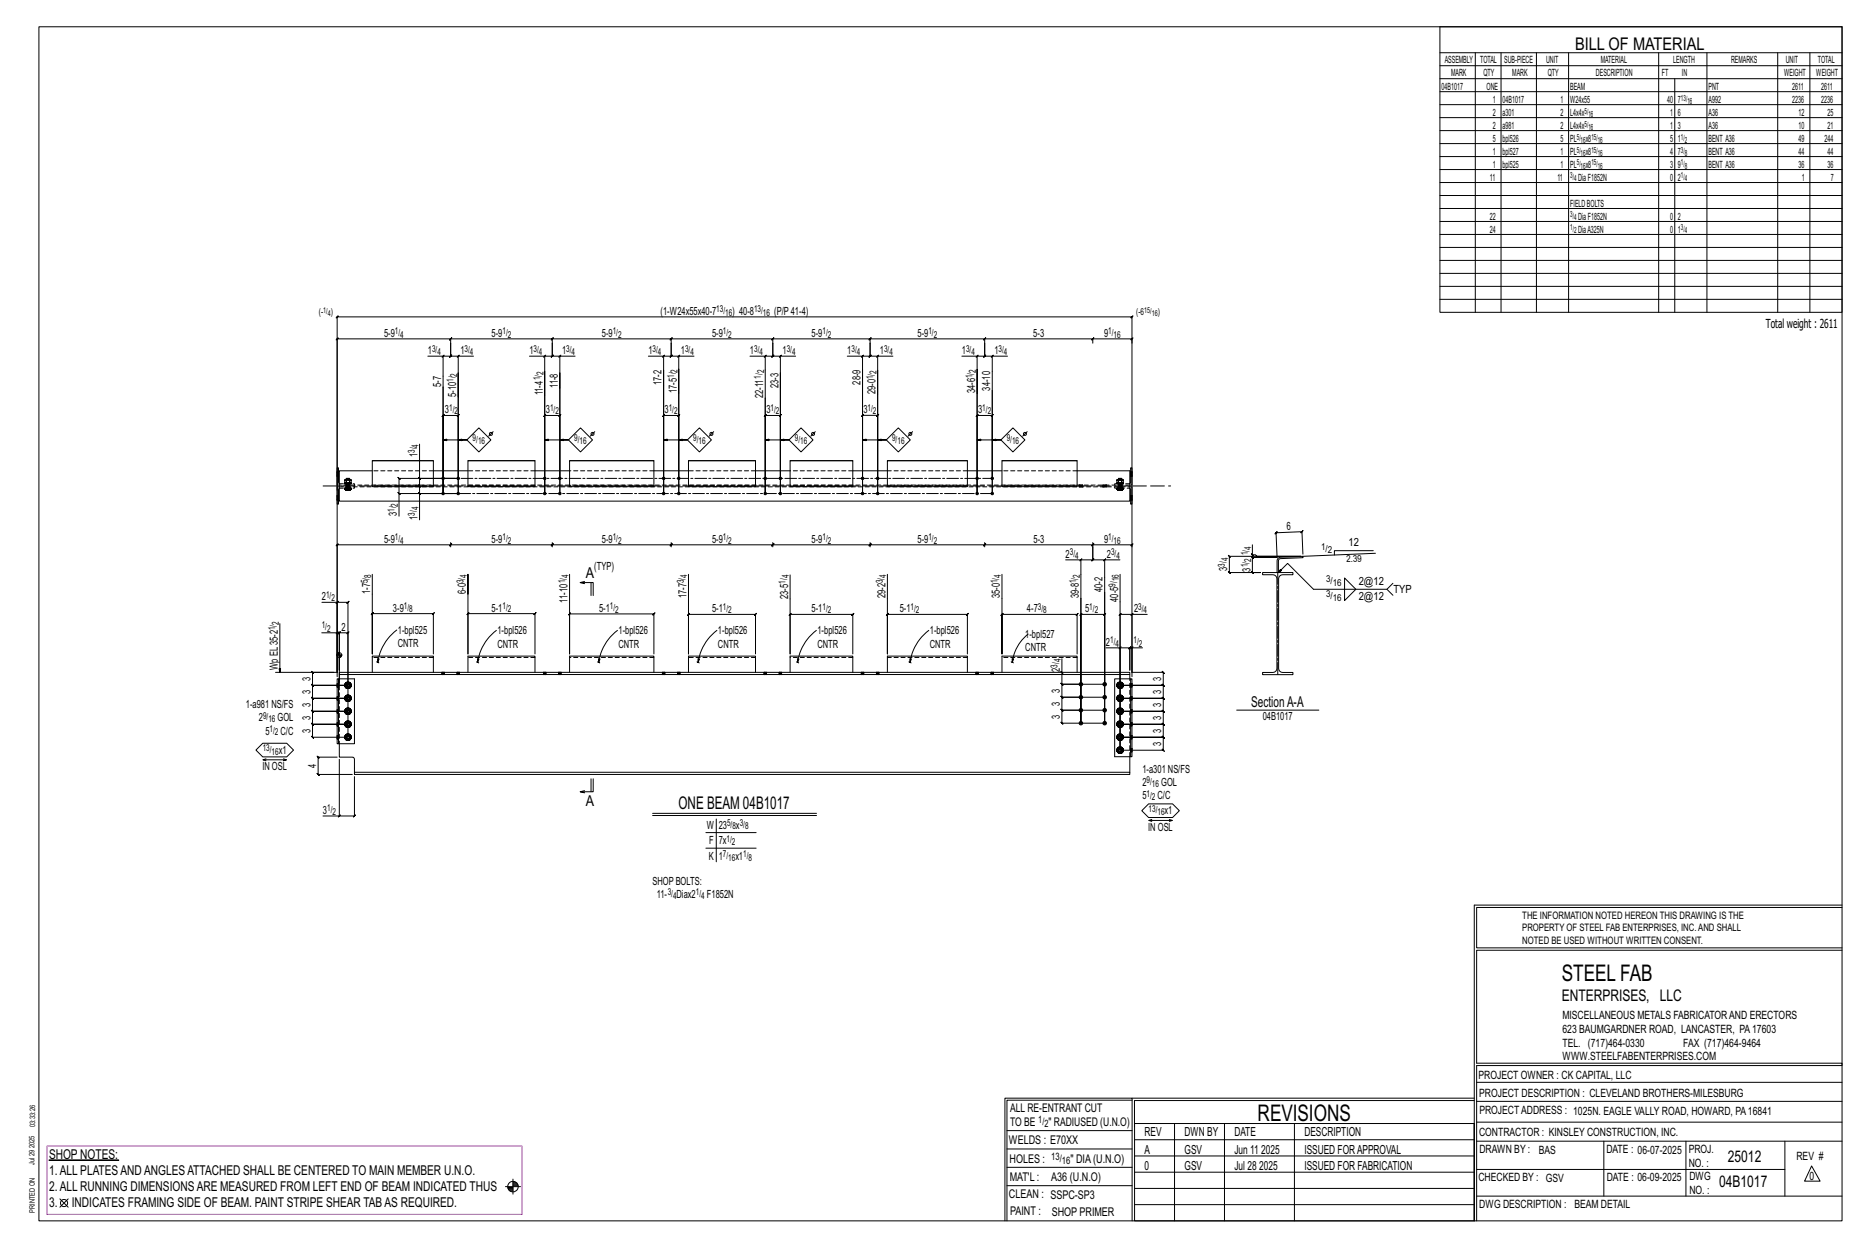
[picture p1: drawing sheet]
<svg xmlns="http://www.w3.org/2000/svg" width="914mm" height="610mm" viewBox="0 0 914 610" stroke-linecap="round" stroke-linejoin="round" font-family="sans-serif">
<g fill="#000" stroke="#000" stroke-width=".49">
<path d="M24 568h34z"/>
<circle cx="217" cy="234" r=".6"/>
<circle cx="224" cy="234" r=".6"/>
<circle cx="267" cy="234" r=".6"/>
<circle cx="274" cy="234" r=".6"/>
<circle cx="325" cy="234" r=".6"/>
<circle cx="332" cy="234" r=".6"/>
<circle cx="375" cy="234" r=".6"/>
<circle cx="382" cy="234" r=".6"/>
<circle cx="422" cy="234" r=".6"/>
<circle cx="430" cy="234" r=".6"/>
<circle cx="478" cy="234" r=".6"/>
<circle cx="486" cy="234" r=".6"/>
<circle cx="217" cy="241" r=".6"/>
<circle cx="224" cy="241" r=".6"/>
<circle cx="267" cy="241" r=".6"/>
<circle cx="274" cy="241" r=".6"/>
<circle cx="325" cy="241" r=".6"/>
<circle cx="332" cy="241" r=".6"/>
<circle cx="375" cy="241" r=".6"/>
<circle cx="382" cy="241" r=".6"/>
<circle cx="422" cy="241" r=".6"/>
<circle cx="430" cy="241" r=".6"/>
<circle cx="478" cy="241" r=".6"/>
<circle cx="486" cy="241" r=".6"/>
<circle cx="529" cy="335" r=".9"/>
<circle cx="541" cy="335" r=".9"/>
<circle cx="529" cy="341" r=".9"/>
<circle cx="529" cy="347" r=".9"/>
<circle cx="529" cy="354" r=".9"/>
<circle cx="541" cy="341" r=".9"/>
<circle cx="541" cy="347" r=".9"/>
<circle cx="541" cy="354" r=".9"/>
</g>
<g fill="none" stroke="#000" stroke-width=".49">
<path d="M19 13h883v584h-883zM705 13h197v140h-197zM705 26h197M705 32h197M705 39h197M722 26v127M735 26v127M752 26v127M768 26v127M812 26v127M820 39v114M836 26v127"/>
<path d="M870 26v127M886 26v127M705 45h197M705 51h197M705 58h197M705 64h197M705 70h197M705 77h197M705 83h197M705 89h197M705 96h197M705 102h197"/>
<path d="M705 108h197M705 115h197M705 121h197M705 127h197M705 134h197M705 140h197M705 146h197M209 174h8v67M217 174l-1 1 1-1zM221 168v6l-1 1 1-1h-4M221 168v6l-1 1 1-1h3M221 168v-3l-1 1h1h-56l1-1-1 1v74"/>
<path d="M221 166h49l1-1-1 3M221 165l-1 1zM224 174h1l-1 1zM232 174h-8v60M259 174h8v8M266 175l1-1zM270 168v6h1l-1 1v-1h-3M270 168v6v1l1-1h-1h4M270 166h59h-1l1-1v3M271 165l-1 1zM274 174h1l-1 1zM282 174h-8v8"/>
<path d="M317 174h8v7M325 174l-1 1 1-1zM329 168v6l-1 1 1-1h-4M329 168v6l-1 1 1-1h3M329 166h49l1-1-1 3M329 165l-1 1zM333 174l-1 1zM340 174h-8v7M367 174h8v67v-38l-1 1 1-1h7l-1 1 1-1v38v-59v52M375 174l-1 1 1-1zM378 166l1-1zM378 168v6h1l-1 1v-1h-3"/>
<path d="M378 168v6v1l1-1h-1h4M378 166h48h-1l1-1v3M382 174l-1 1zM389 174h-7v8M415 174h7v7M423 174l-1 1zM426 168v6l-1 1 1-1h-4M426 168v6l-1 1 1-1h4M426 166h56l1-1-1 3M426 165l-1 1zM430 174l-1 1zM437 174h-7v7"/>
<path d="M471 174h7v7M479 174l-1 1zM482 166l1-1-1 1zM482 168v6h1l-1 1v-1h-4M482 168v6v1l1-1h-1h4M482 166h53h-1l1-1v3M486 174l-1 1zM493 174h-7v67v-38l-1 1 1-1h-8h1l-1 1v-1v38M535 166h19l1-1-1 3M535 165l-1 1zM217 189v52v-38l-1 1 1-1h7v1l1-1h-1v38v-59v12M267 182v59z"/>
<path d="M325 181v60zM422 181v60zM478 181v60zM205 217v17h19M217 215h12h-5M229 215l5-6 6 6-6 6zM241 211l-2 2M267 215h11h-4M278 215l6-6 6 6-6 6zM291 211l-2 2M325 215h11h-4M336 215l6-6 6 6-6 6z"/>
<path d="M349 211l-2 2M375 215h11h-4M386 215l6-6 6 6-6 6zM399 211l-2 2M422 215h12h-4M434 215l6-6 6 6-6 6zM447 211l-2 2M478 215h12h-4M490 215l6-6 6 6-6 6zM503 211l-2 2M165 231h.1M165 233h.1"/>
<path d="M166 231h.1M166 233h.1M166 238h-1v9h1v-8M166 237v-8h-1v8h1M169 237h.1M169 238h.1M169 239h.1M171 237h.1M171 238h.1M171 239h.1M182 225h30v13h-30zM182 225h30"/>
<path d="M182 230h-16v15h387v-15h-26M205 234l1 1zM205 237l1 1zM205 234v4v-1l1 1h-1v3M212 230h17M224 234h-29l1 1-1-1v7M229 225h33v13h-33zM229 225h33M262 230h17M274 234v-52v59v-38h1l-1 1v-1h-7l-1 1 1-1v38M279 225h41v13h-41zM279 225h41"/>
<path d="M320 230h17M332 234v-53v60v-38h1l-1 1v-1h-7l-1 1 1-1v38M337 225h33v13h-33zM337 225h33M370 230h17M387 225h30v13h-30zM387 225h30M417 230h17M430 234v-53v60v-38l-1 1 1-1h-8h1l-1 1v-1v38M434 225h40v13h-40zM434 225h40M474 230h16"/>
<path d="M490 225h37v13h-37zM490 225h37M528 237h.1M528 238h.1M530 237h.1M530 238h.1M540 237h.1M540 238h.1M542 237h.1M542 238h.1M547 237h.1M547 238h.1"/>
<path d="M547 239h.1M549 237h.1M549 238h.1M549 239h.1M553 238h1v9h-1v-8M553 237v-8h1v8h-1M553 231h.1M553 233h.1M554 231h.1M554 233h.1M165 243h.1M165 245h.1"/>
<path d="M166 243h.1M166 245h.1M195 241l1 1zM195 253v-12h29h-19v13M205 241l1 1zM553 243h.1M553 245h.1M554 243h.1M554 245h.1M221 268v-2l-1 1h1h-56l1-1-1 1v64M221 265l-1 2 1-1v1h49l1-1-1 2M270 265v2l1-1-1 1h59h-1l1-1v2"/>
<path d="M329 265l-1 2 1-1v1h49l1-1-1 2M378 265v2l1-1-1 1h48h-1l1-1v2M426 265l-1 2 1-1v1h56l1-1-1 2M482 265v2l1-1-1 1h53h-1l1-1v2M522 274h7v80M529 274l1-1-1 1zM535 268v6v-1l-1 1h1h-6M535 268v6h-1l1-1v1h6M535 265l-1 2 1-1v1h19l1-1-1 2M541 274v-1l-1 1zM548 274h-7v80M613 271l1 1z"/>
<path d="M613 267v4h2v1h22h-35h-1l1 1v-1v8h-1l1 1v-1h15h-4l1 1-1-1v-7h1l-1-1v1h12M613 271v2v-1l1 1h-1h12M626 273h1l11-1v1h-12v1v6h-1zM638 271l-1-11h1l-1 1v-1l-12 1v-1l-1 1h1v12M672 269h-19v3M673 271l-35 1M158 295h7v34M165 295l1-1zM165 295h5l1-1-1 1v66h-17l-1-1 1 1v-7v1l-1-1h1h17h-17v1l-1-1h1v-6l-1-1 1 1h17h-17l-1-1 1 1v-6l-1-1 1 1h17h-17l-1-1 1 1v-7v1l-1-1h1h17h-17v1l-1-1h1v-6l-1-1 1 1h10M182 281v39v-20v1l1-1h-1h30v1l1-1h-1v20M229 291v-10v39v-20v1l1-1h-1h33l-1 1 1-1v20M279 281v39v-20l-1 1 1-1h41v1l1-1h-1v20"/>
<path d="M286 286l-2-1h6v6M286 284l-2 1M289 285v6M337 281v39v-19l1-1-1 1h33h-1l1-1v1v19M387 281v39v-19h-1l1-1v1h30l1-1-1 1v19M434 281v39v-19l1-1-1 1h40h-1l1-1v1v19M490 281v39v-19l1-1-1 1h37l1-1-1 1v19M529 293v61v-53l1-1-1 1h12h-1l1-1v1v53M548 281v86M618 280h15v1h-6l-1 2v44l1 2h6v1h-15v-1h6l1-2v-44l-1-2h-6zM626 280l4-4 13 12h36l3-3M658 283l6 5-6 6z"/>
<path d="M679 288l3 3M137 305v24M158 310h7v19M165 310l1-1zM165 310h1l1-1-1 1v25M165 320h.1M166 319v1M166 319v9v-18l1-1-1 1h4l1-1-1 1v25M194 308a24 24 0 0 0-9 16M243 308a24 24 0 0 0-9 16M302 308a24 24 0 0 0-9 16M351 308a24 24 0 0 0-9 16"/>
<path d="M400 308a24 24 0 0 0-10 16M455 308a24 24 0 0 0-10 16M503 310a21 21 0 0 0-7 14M541 317h7v50M548 317l1-1zM548 317h5l1-1-1 1v11v-11l1-1-1 1h1M554 301l1-1zM554 317l1-1zM554 301h-6l1-1-1 1v66M559 317h-5v14M562 301h-8v28M135 329h30"/>
<path d="M165 320h2M165 332h1v32h-1zM165 329v-174v1l1-1h-1h389v1l1-1h-1v174M166 332h8v32h-8M166 329h387v1h-387zM166 330v2M166 320v2M167 320v2M167 320v1M169 335h.1M169 336l1 1M169 335v1"/>
<path d="M169 335v-1v1v1M170 336v1M170 334h-1M170 336l1 1M170 334v1M170 334h1v1M171 334l1 1v1M171 334h-1M171 336v1l-1-1M171 336h1h-1M171 335v1M171 334l1 1h-1"/>
<path d="M172 335h.1M182 329v-8h30v8M184 324h1M185 322h1l-1 2zM185 324h.1M216 329h.1M216 330h.1M217 329h.1M217 330h.1M224 329h.1M224 330h.1M225 329h.1"/>
<path d="M225 330h.1M229 329v-8h33v8M233 324h1M234 322v2zM234 324h.1M266 329h.1M266 330h.1M267 329h.1M267 330h.1M273 329h.1M273 330h.1M275 329h.1"/>
<path d="M275 330h.1M279 329v-8h41v8M293 324h.1M293 322h1l-1 2zM293 324h1M324 329h.1M324 330h.1M325 329h.1M325 330h.1M332 329h.1M332 330h.1M333 329h.1"/>
<path d="M333 330h.1M337 329v-8h33v8M341 324h1M342 322v2zM342 324h.1M374 329h.1M374 330h.1M375 329h.1M375 330h.1M381 329h.1M381 330h.1M383 329h.1"/>
<path d="M383 330h.1M387 329v-8h30v8M390 324h.1M390 322h1l-1 2zM390 324h1M422 329h.1M422 330h.1M423 329h.1M423 330h.1M429 329h.1M429 330h.1M430 329h.1"/>
<path d="M430 330h.1M434 329v-8h40v8M445 324h.1M445 322h1l-1 2zM445 324h1M478 329h.1M478 330h.1M479 329h.1M479 330h.1M485 329h.1M485 330h.1M486 329h.1"/>
<path d="M486 330h.1M490 329v-8h37v8M495 324h1M495 322h1v2zM496 324h.1M519 328l1 1zM520 322v13l-1-1 1 1h9M541 335h-21l-1-1 1 1v6h-1l1 1v-1h9M547 335h.1M547 336l1 1M547 335v1M547 335v-1v1v1"/>
<path d="M548 336v1M548 334h-1M548 336l1 1M548 334v1M548 334h1v1M549 334l1 1v1M549 334h-1M549 336v1l-1-1M549 336h1h-1M549 335v1M549 334l1 1h-1M550 335h.1"/>
<path d="M553 330v2M553 332h1v38h-1zM553 332h-7v38h7M554 329h15v-1l1 1h-1v6l1 1-1-1h-21h21l1 1-1-1v7v-1l1 1h-1h-21h21v-1l1 1h-1v6v-1l1 1h-1h-21h21v-1l1 1h-1v6l1 1-1-1h-21h21l1 1-1-1v7v-1l1 1h-1h-21h21v-1l1 1h-1v6l1 1-1-1h-21M169 354h.1M169 348h.1M169 342h.1M169 347v1M169 341v1M169 355l1 1M169 349h1M169 343h1"/>
<path d="M169 354v1M169 348v1M169 354v-1v1v1M169 348v-1v1v1v-1M169 341v1v1v-1M170 355v1M170 349v1M170 342v1M170 359l-1 1M170 353h-1M170 347h-1M170 340l-1 1"/>
<path d="M170 355l1 1M170 349h1M170 343h1M170 359v1M170 360l1-1v1M170 353v1M170 353h1v1M170 346v1M170 347h1M170 340v1M170 341l1-1v1M171 360l1 1"/>
<path d="M171 353l1 1v1M171 347l1 1v1M171 341l1 1M171 359l-1 1M171 353h-1M171 347h-1M171 340l-1 1M171 355v1l-1-1M171 349h-1M171 342v1h-1M171 355h1h-1M171 348l1 1h-1"/>
<path d="M171 342h1l-1 1M171 354v1M171 348v1M171 342v1M171 360h1h-1M171 353l1 1h-1M171 347h1l-1 1M171 341h1h-1M172 354h.1M172 347v1M172 341v1M541 347h-21h-1l1 1v-1v7l-1-1 1 1h21"/>
<path d="M541 341h-21h-1l1 1v-1v6h-1l1 1v-1h9M547 354h.1M547 348h.1M547 342h.1M547 341v1M547 347v1M547 343h1M547 349h1M547 355l1 1M547 348v1M547 354v1M547 341v1v1v-1"/>
<path d="M547 348v-1v1v1v-1M547 354v-1v1v1M548 342v1M548 349v1M548 355v1M548 340l-1 1M548 347h-1M548 353h-1M548 359l-1 1M548 343h1M548 349h1M548 355l1 1"/>
<path d="M548 340v1M548 341l1-1v1M548 346v1M548 347h1M548 353v1M548 353h1v1M548 359v1M548 360l1-1v1M549 341l1 1M549 347l1 1v1M549 353l1 1v1M549 360l1 1"/>
<path d="M549 340l-1 1M549 347h-1M549 353h-1M549 359l-1 1M549 342v1h-1M549 349h-1M549 355v1l-1-1M549 342h1l-1 1M549 348l1 1h-1M549 355h1h-1M549 342v1M549 348v1"/>
<path d="M549 354v1M549 341h1h-1M549 347h1l-1 1M549 353l1 1h-1M549 360h1h-1M550 341v1M550 347v1M550 354h.1M605 347h41M125 367l4-3h11l4 3-4 3h-11zM129 372h11h-1M130 371l-1 1h1"/>
<path d="M139 371l1 1M165 370h-9h-1l1 1v-1v9l-1-1 1 1h16M166 371v28h-8M166 364v6h6l1 1 1 7M169 361h.1M169 360v1M169 362h1M169 360v1v1v-1M170 361v1M170 362h1M171 361v1h-1M171 361h1l-1 1"/>
<path d="M171 361v1M172 360v1M174 378h379v1h-379zM174 380v19l-1 1 1-1h-8M547 361h.1M547 367h.1M547 360v1M547 366v1M547 362h1M547 368h1M547 367v1M547 360v1v1v-1"/>
<path d="M547 367v-1v1v1v-1M548 361v1M548 368v1M548 366h-1M548 362h1M548 368h1M548 366h.1M548 366h1M549 366l1 1v1M549 366h-1M549 361v1h-1M549 368h-1"/>
<path d="M549 361h1l-1 1M549 367l1 1h-1M549 361v1M549 367v1M549 366h1l-1 1M550 360v1M550 366v1M553 370v8M166 399v1l1-1zM286 387h-2M289 381v6M290 381v6h-6l2 1"/>
<path d="M319 398h81M319 399h81M559 397l3-4h12l3 4-3 3h-12zM346 407h24M346 415h24M351 401v21M562 401h12l-2 1M564 401h-2l2 1M572 401h2M722 443v154M722 443h180M902 444h-179v20h179"/>
<path d="M902 465h-179v55h179v1h-179v76M554 538h-61v59M554 537h168M722 538h-167v13M723 539h179M723 530h179M493 553h61M555 550h167v47h-167zM555 558h167M575 550v47M599 550v47M634 550v47"/>
<path d="M723 549h179M723 558h179M785 558v27M825 558v27M874 558v27M251 577v7M251 579h2M251 580h3M251 578h2M493 571h61M493 562h61M555 573h167"/>
<path d="M555 566h167M723 572h151M887 570l4 8h-8zM29 587l4 4M33 587l-4 4M247 581h8M249 581h2M249 582h2M250 583h1M492 597v-60h62v60M493 580h61M555 589h167"/>
<path d="M555 581h167M723 585h179"/>
<circle cx="240" cy="212" r=".7"/>
<circle cx="290" cy="212" r=".7"/>
<circle cx="348" cy="212" r=".7"/>
<circle cx="398" cy="212" r=".7"/>
<circle cx="446" cy="212" r=".7"/>
<circle cx="502" cy="212" r=".7"/>
<circle cx="166" cy="320" r="1.2"/>
<circle cx="31" cy="589" r="1.8"/>
<circle cx="251" cy="581" r="2.6"/>
</g>
<path d="M23 561h233v33h-233z" fill="none" stroke="#f0f" stroke-width=".5"/>
<g fill="none" stroke="#000" stroke-width=".49" stroke-dasharray="2 1.4">
<path d="M165 232h1M165 231h1M165 231h.1M165 233h.1M165 233h1M165 232l1 1M166 231h-1M166 231h.1M166 232h-1h1M166 238h387M166 237h8v1M166 239h8v-1"/>
<path d="M169 237h.1M169 236h.1M169 239h.1M169 239v1zM169 235v1zM169 236h1zM169 235h1zM169 237h1zM169 239l1 1zM169 239h1zM169 240h.1M169 237h1"/>
<path d="M169 237v1M169 238v1M169 238h1M170 238h-1M170 237h-1M170 237v2zM170 239h.1M170 237h.1M170 234v1zM170 235h.1M170 234h.1M170 235v1z"/>
<path d="M170 236h1zM170 235h1zM170 240h.1M170 236h.1M170 238v-1M170 238l-1 1M170 239v1zM170 237v1zM170 238v1M170 238l1-1M170 237h1M170 238l1 1z"/>
<path d="M170 239h1zM170 237h1zM171 238v-1M171 238v1M171 237h.1M171 240h.1M171 239h.1M171 235h.1M171 234h.1M171 239v1zM171 236h.1M171 235v1z"/>
<path d="M171 236h1zM171 235h1zM171 237v2zM171 234v1zM171 238h.1M171 239v-1M171 240l1-1zM172 239l-1 1zM172 239h.1M172 237h.1M172 236h.1M172 235v1z"/>
<path d="M212 237h-30M212 230h-30M262 237h-33M262 230h-33M320 237h-41M320 230h-41M370 237h-33M370 230h-33M417 237h-30M417 230h-30M474 237h-40M474 230h-40"/>
<path d="M527 237h-37M527 230h-37M528 237h.1M528 237v1M528 238h.1M528 238v-1M529 237v1zM529 238v-1M529 238l1-1M529 237h.1M530 238v-1M530 238h.1"/>
<path d="M540 237h.1M540 237v1M540 238h.1M540 238v-1M540 237l1 1zM541 238v-1M541 237h.1M541 238l1-1M542 238v-1M542 238h.1M546 238v1h7M547 237h.1"/>
<path d="M547 236h.1M547 239h.1M547 239v1zM547 235v1zM547 236h1zM547 235h1zM547 237h1zM547 239l1 1zM547 239h1zM547 240h.1M547 237v1M547 238v1"/>
<path d="M547 238h.1M547 237v2zM547 234v1zM547 235h.1M547 234h.1M548 235v1zM548 236h1zM548 235h1zM548 240h.1M548 239h.1M548 237h.1M548 235h.1"/>
<path d="M548 234h.1M548 236h.1M548 238v-1M548 238l-1 1M548 239v1zM548 237v1zM548 238l1-1M548 237h1M548 238l1 1zM548 238v1M548 239h1zM548 237h1z"/>
<path d="M549 238v-1M549 238v1M549 237h.1M549 240h.1M549 239h.1M549 235h.1M549 234h.1M549 239v1zM549 236h.1M549 235v1zM549 236h1zM549 235h1z"/>
<path d="M549 237v2zM549 234v1zM549 238h.1M549 239v-1M549 240l1-1zM550 239l-1 1zM550 239h.1M550 237h.1M550 236h.1M550 235v1zM553 237h-387M553 237h-7"/>
<path d="M553 233h.1M553 232h1l-1-1M553 233h1M554 231h-1M554 232h-1M554 233h-1M554 233h.1M554 231h.1M554 232l-1-1M165 243h1M165 243h.1M165 245h.1"/>
<path d="M165 244l1 1M165 244h1M165 245h1M166 243h-1M166 243h.1M166 244l-1-1 1 1M553 245h.1M553 243l1 1-1-1M553 245h1M554 243h-1M554 244h-1M554 245h.1"/>
<path d="M554 243h.1M165 336h1zM165 336h.1M165 336h1M165 335h1M165 334h1M166 336l-1-1 1 1M166 332v32M169 335v1zM169 335l1-1-1 1 1 2-1-2M169 335h.1M169 336h.1"/>
<path d="M169 336v-1M169 334v1zM169 336l1 1zM169 334h1zM169 336l1 1M169 334h1M169 336h1M169 335l1-1M170 335v1zM170 337h1zM170 334h1zM170 335l-1-1v1v1h1"/>
<path d="M170 335h.1M170 336h.1M170 337h.1M170 334h.1M170 336v1zM170 337h1M170 336l1 1M170 336h1zM170 335h1zM170 334h1h-1h1zM171 336h.1M171 335h.1"/>
<path d="M171 334v1M171 337v-1zM171 337v-1M171 334h.1M171 334l1 1zM171 335v1zM171 336h1h-1M171 335h1l-1-1M171 336v-1M171 334v1l1 1M172 335h.1M172 336h-1z"/>
<path d="M172 335l-1 2zM172 335v1zM212 322h-30M216 329v1M216 329h.1M217 329l-1 1M217 329v1zM217 330h.1M217 329v1M217 329h.1M217 330v-1M224 329v1"/>
<path d="M224 329h.1M224 329l1 1zM224 330h.1M225 329v1M225 329h.1M225 330h.1M225 330v-1M262 322h-33M266 329v1M266 329h.1M267 329v1zM267 329l-1 1"/>
<path d="M267 330h-1M267 329v1M267 329h.1M267 330h.1M267 330v-1M273 329v1M273 329h.1M274 329l-1 1M274 329v1zM274 329v1M274 330h.1M275 329h.1"/>
<path d="M275 330h.1M275 330v-1M320 322h-41M324 329v1M324 329h.1M325 329l-1 1M325 329v1zM325 330h.1M325 329v1M325 329h.1M325 330v-1M332 329v1"/>
<path d="M332 329h.1M332 329v1zM332 330h.1M333 329v1M333 329h.1M333 330h.1M333 330v-1M370 322h-33M374 329v1M374 329h.1M375 329v1zM375 329l-1 1"/>
<path d="M375 330h-1M375 329v1M375 329h.1M375 330h.1M375 330v-1M381 329v1M381 329h.1M382 329l-1 1M382 329v1zM382 329v1M382 330h.1M383 329h.1"/>
<path d="M383 330h.1M383 330v-1M417 322h-30M422 329v1M422 329h.1M422 329v1zM422 330h.1M423 329v1M423 329h.1M423 330h.1M423 330v-1M429 329v1"/>
<path d="M429 329h.1M430 329v1zM430 329l-1 1M430 330h-1M430 329v1M430 329h.1M430 330h.1M430 330v-1M474 322h-40M478 329v1M478 329h.1M478 329l1 1z"/>
<path d="M478 330h.1M479 329v1M479 329h.1M479 330h.1M479 330v-1M485 329v1M485 329h.1M486 329v1zM486 329l-1 1M486 330h-1M486 329v1M486 329h.1"/>
<path d="M486 330h.1M486 330v-1M527 322h-37M547 335v1zM547 335l1-1-1 1 1 2-1-2M547 335h.1M547 336h.1M547 336v-1M547 334v1zM547 336l1 1zM547 334h1zM547 336l1 1"/>
<path d="M547 334h1M547 336h1M547 335l1-1M547 335l1 1zM548 337h1zM548 334h1zM548 335l-1-1v1v1h1M548 335h-1zM548 336h.1M548 335h.1M548 337h.1M548 334h.1"/>
<path d="M548 336v1zM548 337h1M548 336l1 1M548 336h1zM548 335h1zM548 334h1h-1h1zM549 336h.1M549 335h.1M549 334v1M549 337v-1zM549 337v-1M549 334h.1"/>
<path d="M549 334l1 1zM549 335v1zM549 336h1h-1M549 335h1l-1-1M549 336v-1M549 334v1l1 1M550 335h.1M550 336h-1zM550 335l-1 2zM550 335v1zM553 334h1zM553 335h1h-1"/>
<path d="M554 334v1M554 335l-1-1M554 335h-1M554 336h-1M165 360h1M165 355h1zM165 355h.1M165 355h1M165 354h1M165 349h1zM165 349h.1M165 348l1 1"/>
<path d="M165 348h1M165 347h1M165 342l1 1zM165 342h.1M165 342h1M165 341h1M166 355l-1-1 1 1M166 348h-1l1 1M166 342h-1h1M169 354v1zM169 348v1zM169 342h.1"/>
<path d="M169 354l1-1-1 1 1 2-1-2M169 348l1-1-1 1 1 1-1-1M169 342l1-2-1 2 1 1-1-1M169 354h.1M169 355h.1M169 347v1zM169 349h.1M169 341v1zM169 342v1zM169 355v-1M169 349v-1M169 347v1"/>
<path d="M169 341v1M169 360h.1M169 360l1-1zM169 353v1zM169 355l1 1zM169 353h1zM169 347h.1M169 349h1zM169 347h1zM169 341h.1M169 343h1zM169 341l1-1z"/>
<path d="M169 360l1-1M169 355l1 1M169 353h1M169 349h1M169 347h1M169 343h1M169 341l1-1M169 355h1M169 354l1-1M169 348l1 1M169 348l1-1M169 342l1 1"/>
<path d="M169 341h1M170 354v1zM170 348h.1M170 342h.1M170 359h1zM170 356h1zM170 353h1zM170 349h1zM170 347h1zM170 343h1zM170 340h1zM170 360h-1v1v-1v1v1v-1v1l1-1"/>
<path d="M170 354l-1-1v1v1h1M170 347h-1v1v-1v2h1M170 341h-1v1v-1v1v1v-1v1l1-1M170 354h.1M170 355h.1M170 348v1zM170 348v-1zM170 341v1zM170 341h.1M170 359h.1M170 356h.1M170 353h.1"/>
<path d="M170 349v1zM170 347v-1zM170 343h.1M170 340h.1M170 360h.1M170 355v1zM170 349v1v-1v1v-1zM170 349h.1M170 347h.1M170 359v1M170 360h1zM170 359h1h-1h1v1z"/>
<path d="M170 356h1M170 355l1 1M170 355h1zM170 354h1zM170 353h1h-1h1zM170 346v1v-1v1M170 350l1-1zM170 350l1-1M170 349h1M170 346l1 1-1-1 1 1zM170 346l1 1zM170 340v1"/>
<path d="M170 343h1M170 342h1zM170 341h1zM170 340h1h-1h1v1zM171 360h.1M171 355h.1M171 354h.1M171 353v1M171 349h.1M171 347v1zM171 347h.1M171 343v-1"/>
<path d="M171 342h.1M171 341h.1M171 359v1zM171 359v1M171 356v-1zM171 356v-1M171 353h.1M171 343h.1M171 340v1zM171 340v1M171 348v1zM171 348h.1"/>
<path d="M171 341v1zM171 359l1 2zM171 353l1 1zM171 347l1 1zM171 340l1 2zM171 354v1zM171 355h1h-1M171 354h1l-1-1M171 348l1 1h-1M171 348l1-1h-1M171 342h1l-1 1M171 341h1h-1"/>
<path d="M171 360l1 1M171 355v-1M171 353v1l1 1M171 349v-1M171 347l1 2M171 341l1 1M171 360h1zM171 347h1zM171 341h1zM172 354h.1M172 347v1zM172 347v1"/>
<path d="M172 341v1zM172 341v1M172 355h-1zM172 349h-1zM172 342l-1 1zM172 354l-1 2zM172 348l-1 1zM172 354v1zM172 348v1zM172 342h.1M547 342h.1M547 348v1z"/>
<path d="M547 354v1zM547 342l1-2-1 2 1 1-1-1M547 348l1-1-1 1 1 1-1-1M547 354l1-1-1 1 1 2-1-2M547 341v1zM547 342v1zM547 347v1zM547 349h.1M547 354h.1M547 355h.1M547 341v1M547 349v-1"/>
<path d="M547 347v1M547 355v-1M547 341h.1M547 343h1zM547 341l1-1zM547 347h.1M547 349h1zM547 347h1zM547 353v1zM547 355l1 1zM547 353h1zM547 360h.1"/>
<path d="M547 360l1-1zM547 343h1M547 341l1-1M547 349h1M547 347h1M547 355l1 1M547 353h1M547 360l1-1M547 342l1 1M547 341h1M547 348l1 1M547 348l1-1"/>
<path d="M547 355h1M547 354l1-1M547 342h1zM547 348h1zM547 354l1 1zM548 343h1zM548 340h1zM548 349h1zM548 347h1zM548 356h1zM548 353h1zM548 359h1z"/>
<path d="M548 341h-1v1v-1v1v1v-1v1l1-1M548 347h-1v1v-1v2h1M548 354l-1-1v1v1h1M548 360h-1v1v-1v1v1v-1v1l1-1M548 341l-1 1zM548 342h.1M548 341h.1M548 348h-1zM548 348v1zM548 348v-1zM548 354h-1zM548 355h.1"/>
<path d="M548 354h.1M548 343h.1M548 340h.1M548 349v1zM548 347v-1zM548 356h.1M548 353h.1M548 359h.1M548 349v1v-1v1v-1zM548 349h.1M548 347h.1M548 355v1z"/>
<path d="M548 360h.1M548 340v1M548 343h1M548 342h1zM548 341h1zM548 340h1h-1h1v1zM548 346v1v-1v1M548 350l1-1zM548 350l1-1M548 349h1M548 346l1 1-1-1 1 1zM548 346l1 1z"/>
<path d="M548 356h1M548 355l1 1M548 355h1zM548 354h1zM548 353h1h-1h1zM548 359v1M548 360h1zM548 359h1h-1h1v1zM549 343v-1M549 342h.1M549 341h.1M549 349h.1"/>
<path d="M549 347v1zM549 347h.1M549 355h.1M549 354h.1M549 353v1M549 360h.1M549 343h.1M549 340v1zM549 340v1M549 356v-1zM549 356v-1M549 353h.1"/>
<path d="M549 359v1zM549 359v1M549 341v1zM549 348v1zM549 348h.1M549 340l1 2zM549 347l1 1zM549 353l1 1zM549 359l1 2zM549 354v1zM549 342h1l-1 1M549 341h1h-1"/>
<path d="M549 348l1 1h-1M549 348l1-1h-1M549 355h1h-1M549 354h1l-1-1M549 341l1 1M549 349v-1M549 347l1 2M549 355v-1M549 353v1l1 1M549 360l1 1M549 341h1zM549 347h1z"/>
<path d="M549 360h1zM550 341v1zM550 341v1M550 347v1zM550 347v1M550 354h.1M550 342l-1 1zM550 349h-1zM550 355h-1zM550 348l-1 1zM550 354l-1 2zM550 342h.1"/>
<path d="M550 348v1zM550 354v1zM553 341h1zM553 341l1 1-1-1M553 347h1zM553 348h1l-1-1M553 353l1 1zM553 354h1h-1M553 360h1zM554 341h.1M554 341h-1M554 342h-1"/>
<path d="M554 347h.1M554 348l-1-1M554 348h-1M554 349h-1M554 354h.1M554 354h-1M554 355h-1M554 360h.1M165 361l1 1zM165 361h.1M165 361h1M166 361h-1h1"/>
<path d="M169 361h.1M169 361l1-2-1 2 1 1-1-1M169 360v1zM169 361v1zM169 360v1M169 362h1zM169 362h1M169 361l1 1M169 360h1M170 361h.1M170 362h1zM170 360v1z"/>
<path d="M170 362h.1M170 362h1M170 361h1zM171 362v-1M171 361h.1M171 362h.1M171 360v1zM171 361h1l-1 1M171 360h1h-1M172 360v1zM172 360v1M172 361l-1 1z"/>
<path d="M172 361h.1M547 361h.1M547 367v1zM547 361l1-2-1 2 1 1-1-1M547 367l1-1-1 1 1 1-1-1M547 360v1zM547 361v1zM547 366v1zM547 368h.1M547 360v1M547 368v-1M547 366v1"/>
<path d="M547 362h1zM547 366h.1M547 368l1 1zM547 366h1zM547 362h1M547 368h1zM547 368h1M547 366h1M547 361l1 1M547 360h1M547 367l1 1M547 367l1-1"/>
<path d="M547 361h1zM547 367h1zM548 362h1zM548 368h1zM548 366h1zM548 366h-1v1v-1v2h1M548 360l-1 1zM548 361h.1M548 367h-1zM548 367v1zM548 367v-1zM548 362h.1"/>
<path d="M548 369h.1M548 366v-1zM548 368v1v-1v1v-1zM548 368h.1M548 366h.1M548 362h1M548 361h1zM548 369h1zM548 369l1-1zM548 369l1-1M548 368h1M548 366h1h-1h1z"/>
<path d="M548 365l1 1zM549 362v-1M549 361h.1M549 368h.1M549 368v-1zM549 366v1zM549 366h.1M549 362h.1M549 369v-1zM549 360v1zM549 367h.1M549 366l1 1z"/>
<path d="M549 361h1l-1 1M549 360h1h-1M549 367l1 1h-1M549 367l1-1h-1M549 368v-1M549 366l1 2M549 366h1zM550 360v1zM550 360v1M550 366v1zM550 366v1M550 361l-1 1z"/>
<path d="M550 368h-1zM550 367l-1 1zM550 361h.1M550 367v1zM553 370v-38M553 360l1 1-1-1M553 366h1zM553 367h1l-1-1M554 360h-1M554 361h-1M554 366h.1M554 367l-1-1"/>
<path d="M554 367h-1M554 368h-1"/>
</g>
<path d="M158 238h415" fill="none" stroke="#000" stroke-width=".49" stroke-dasharray="6.8 1 0 1"/>
<path d="M217 234h269M486 241h-269M625 280v50" fill="none" stroke="#000" stroke-width=".49" stroke-dasharray="5.8 1 1 1"/>
<g font-size="11.2">
<text x="764" y="480">STEEL FAB</text>
<text x="616" y="548">REVISIONS</text>
</g>
<g font-size="8.6">
<text x="771" y="24">BILL OF MATERIAL</text>
<text x="332" y="396">ONE BEAM 04B1017</text>
</g>
<g font-size="7.9">
<text x="765" y="490">ENTERPRISES, LLC</text>
<text x="846" y="569">25012</text>
<text x="842" y="581">04B1017</text>
</g>
<g font-size="7.3">
<text x="287" y="283">A</text>
<text x="612" y="346">SectionA-A</text>
<text x="287" y="395">A</text>
</g>
<g font-size="6.6">
<text x="24" y="567">SHOP NOTES:</text>
<text x="24" y="575">1.ALL PLATESANDANGLESATTACHED SHALL BE CENTERED TO MAIN MEMBER U.N.O.</text>
<text x="24" y="583">2.ALL RUNNING DIMENSIONSARE MEASURED FROM LEFT END OF BEAM INDICATED THUS</text>
<text x="24" y="591">3.</text>
<text x="35" y="591">INDICATES FRAMING SIDE OF BEAM. PAINT STRIPE SHEAR TABAS REQUIRED.</text>
</g>
<g font-size="6.1">
<text x="864" y="161">Total weight : 2611</text>
<text x="560" y="556">REV</text>
<text x="580" y="556">DWN BY</text>
<text x="604" y="556">DATE</text>
<text x="639" y="556">DESCRIPTION</text>
<text x="560" y="564">A</text>
<text x="580" y="564">GSV</text>
<text x="604" y="564">Jun 11</text>
<text x="617" y="564">2025</text>
<text x="639" y="564">ISSUED FORAPPROVAL</text>
<text x="560" y="572">0</text>
<text x="580" y="572">GSV</text>
<text x="604" y="572">Jul 28</text>
<text x="616" y="572">2025</text>
<text x="639" y="572">ISSUED FOR FABRICATION</text>
</g>
<g font-size="5.9">
<text x="494" y="560">WELDS : E70XX</text>
<text x="494" y="569">HOLES :</text>
<text x="524" y="569">&quot; DIA(U.N.O)</text>
<text x="494" y="578">MAT'L :</text>
<text x="515" y="578">A36 (U.N.O)</text>
<text x="494" y="586">CLEAN : SSPC-SP3</text>
<text x="495" y="595">PAINT :</text>
<text x="515" y="595">SHOP PRIMER</text>
</g>
<g font-size="5.8">
<text x="494" y="544">ALL RE-ENTRANT CUT</text>
<text x="494" y="551">TO BE</text>
<text x="513" y="551">&quot; RADIUSED (U.N.O)</text>
</g>
<g font-size="5.6">
<text x="765" y="499">MISCELLANEOUS METALS FABRICATORAND ERECTORS</text>
<text x="765" y="505">623 BAUMGARDNER ROAD, LANCASTER, PA17603</text>
<text x="765" y="512">TEL. (717)464-0330</text>
<text x="824" y="512">FAX (717)464-9464</text>
<text x="765" y="519">WWW.STEELFABENTERPRISES.COM</text>
<text x="724" y="528">PROJECT OWNER : CK CAPITAL, LLC</text>
<text x="724" y="537">PROJECT DESCRIPTION : CLEVELAND BROTHERS-MILESBURG</text>
<text x="724" y="545">PROJECTADDRESS : 1025N. EAGLE VALLY ROAD, HOWARD, PA16841</text>
<text x="724" y="556">CONTRACTOR : KINSLEY CONSTRUCTION, INC.</text>
<text x="724" y="564">DRAWN BY :</text>
<text x="753" y="564">BAS</text>
<text x="786" y="564">DATE : 06-07-2025</text>
<text x="827" y="564">PROJ.</text>
<text x="879" y="568">REV #</text>
<text x="827" y="571">NO. :</text>
<text x="724" y="578">CHECKED BY : GSV</text>
<text x="787" y="578">DATE : 06-09-2025</text>
<text x="827" y="578">DWG</text>
<text x="886" y="578">0</text>
<text x="827" y="584">NO. :</text>
<text x="724" y="591">DWG DESCRIPTION : BEAM DETAIL</text>
</g>
<g font-size="5.5">
<text x="323" y="154">(1-W24x55x40-7</text>
<text x="358" y="154">) 40-8</text>
<text x="379" y="154">(P/P41-4)</text>
<text x="188" y="165">5-9</text>
<text x="241" y="165">5-9</text>
<text x="295" y="165">5-9</text>
<text x="349" y="165">5-9</text>
<text x="397" y="165">5-9</text>
<text x="449" y="165">5-9</text>
<text x="506" y="165">5-3</text>
<text x="540" y="165">9</text>
<text x="209" y="173">1</text>
<text x="225" y="173">1</text>
<text x="259" y="173">1</text>
<text x="275" y="173">1</text>
<text x="317" y="173">1</text>
<text x="333" y="173">1</text>
<text x="367" y="173">1</text>
<text x="383" y="173">1</text>
<text x="415" y="173">1</text>
<text x="431" y="173">1</text>
<text x="471" y="173">1</text>
<text x="487" y="173">1</text>
<text x="216" y="189" transform="rotate(-90 216 189)">5-7</text>
<text x="273" y="190" transform="rotate(-90 273 190)">11-8</text>
<text x="324" y="188" transform="rotate(-90 324 188)">17-2</text>
<text x="381" y="190" transform="rotate(-90 381 190)">23-3</text>
<text x="421" y="188" transform="rotate(-90 421 188)">28-9</text>
<text x="485" y="191" transform="rotate(-90 485 191)">34-10</text>
<text x="223" y="194" transform="rotate(-90 223 194)">5-10</text>
<text x="266" y="193" transform="rotate(-90 266 193)">11-4</text>
<text x="331" y="192" transform="rotate(-90 331 192)">17-5</text>
<text x="374" y="195" transform="rotate(-90 374 195)">22-11</text>
<text x="429" y="193" transform="rotate(-90 429 193)">29-0</text>
<text x="477" y="192" transform="rotate(-90 477 192)">34-6</text>
<text x="218" y="202">3</text>
<text x="267" y="202">3</text>
<text x="325" y="202">3</text>
<text x="375" y="202">3</text>
<text x="423" y="202">3</text>
<text x="479" y="202">3</text>
<text x="204" y="224" transform="rotate(-90 204 224)">1</text>
<text x="194" y="253" transform="rotate(-90 194 253)">3</text>
<text x="204" y="254" transform="rotate(-90 204 254)">1</text>
<text x="630" y="259" transform="rotate(-2 630 259)">6</text>
<text x="188" y="266">5-9</text>
<text x="241" y="266">5-9</text>
<text x="295" y="266">5-9</text>
<text x="349" y="266">5-9</text>
<text x="397" y="266">5-9</text>
<text x="449" y="266">5-9</text>
<text x="506" y="266">5-3</text>
<text x="540" y="266">9</text>
<text x="660" y="267">12</text>
<text x="522" y="273">2</text>
<text x="542" y="273">2</text>
<text x="291" y="279">(TYP)</text>
<text x="601" y="279" transform="rotate(-90 601 279)">3</text>
<text x="612" y="280" transform="rotate(-90 612 280)">3</text>
<text x="665" y="286">2@12</text>
<text x="158" y="294">2</text>
<text x="181" y="291" transform="rotate(-90 181 291)">1-7</text>
<text x="228" y="291" transform="rotate(-90 228 291)">6-0</text>
<text x="336" y="293" transform="rotate(-90 336 293)">17-7</text>
<text x="386" y="293" transform="rotate(-90 386 293)">23-5</text>
<text x="433" y="293" transform="rotate(-90 433 293)">29-2</text>
<text x="489" y="293" transform="rotate(-90 489 293)">35-0</text>
<text x="528" y="293" transform="rotate(-90 528 293)">39-8</text>
<text x="540" y="290" transform="rotate(-90 540 290)">40-2</text>
<text x="665" y="293">2@12</text>
<text x="682" y="290">TYP</text>
<text x="192" y="299">3-9</text>
<text x="241" y="299">5-1</text>
<text x="278" y="295" transform="rotate(-90 278 295)">11-10</text>
<text x="293" y="299">5-1</text>
<text x="349" y="300">5-1</text>
<text x="397" y="300">5-1</text>
<text x="440" y="300">5-1</text>
<text x="503" y="300">4-7</text>
<text x="531" y="300">5</text>
<text x="547" y="294" transform="rotate(-90 547 294)">40-5</text>
<text x="555" y="300">2</text>
<text x="167" y="309">2</text>
<text x="195" y="310">1-bpl525</text>
<text x="244" y="310">1-bpl526</text>
<text x="303" y="310">1-bpl526</text>
<text x="351" y="310">1-bpl526</text>
<text x="400" y="310">1-bpl526</text>
<text x="455" y="310">1-bpl526</text>
<text x="195" y="317">CNTR</text>
<text x="244" y="317">CNTR</text>
<text x="303" y="317">CNTR</text>
<text x="351" y="317">CNTR</text>
<text x="400" y="317">CNTR</text>
<text x="455" y="317">CNTR</text>
<text x="502" y="312">1-bpl527</text>
<text x="541" y="316">2</text>
<text x="502" y="319">CNTR</text>
<text x="136" y="328" transform="rotate(-90 136 328)">Wp EL35-2</text>
<text x="519" y="329" transform="rotate(-90 519 329)">2</text>
<text x="152" y="333" transform="rotate(-90 152 333)">3</text>
<text x="568" y="333" transform="rotate(-90 568 333)">3</text>
<text x="152" y="339" transform="rotate(-90 152 339)">3</text>
<text x="519" y="339" transform="rotate(-90 519 339)">3</text>
<text x="568" y="339" transform="rotate(-90 568 339)">3</text>
<text x="120" y="346">1-a981 NS/FS</text>
<text x="152" y="346" transform="rotate(-90 152 346)">3</text>
<text x="519" y="345" transform="rotate(-90 519 345)">3</text>
<text x="568" y="346" transform="rotate(-90 568 346)">3</text>
<text x="127" y="353">2</text>
<text x="136" y="353">GOL</text>
<text x="152" y="352" transform="rotate(-90 152 352)">3</text>
<text x="519" y="352" transform="rotate(-90 519 352)">3</text>
<text x="568" y="352" transform="rotate(-90 568 352)">3</text>
<text x="618" y="352">04B1017</text>
<text x="130" y="359">5</text>
<text x="137" y="359">C/C</text>
<text x="152" y="359" transform="rotate(-90 152 359)">3</text>
<text x="568" y="359" transform="rotate(-90 568 359)">3</text>
<text x="568" y="365" transform="rotate(-90 568 365)">3</text>
<text x="136" y="369">x1</text>
<text x="128" y="377">IN OSL</text>
<text x="155" y="376" transform="rotate(-90 155 376)">4</text>
<text x="559" y="378">1-a301 NS/FS</text>
<text x="559" y="385">2</text>
<text x="568" y="385">GOL</text>
<text x="559" y="391">5</text>
<text x="567" y="391">C/C</text>
<text x="158" y="398">3</text>
<text x="570" y="398">x1</text>
<text x="346" y="405">W</text>
<text x="352" y="405">23</text>
<text x="360" y="405">x</text>
<text x="562" y="406">IN OSL</text>
<text x="347" y="413">F</text>
<text x="352" y="413">7x</text>
<text x="347" y="421">K</text>
<text x="352" y="421">1</text>
<text x="360" y="421">x1</text>
<text x="319" y="433">SHOPBOLTS:</text>
<text x="322" y="439">11-</text>
<text x="331" y="439">Diax2</text>
<text x="346" y="439">F1852N</text>
</g>
<g font-size="5">
<text x="745" y="450">THE INFORMATION NOTED HEREON THIS DRAWING IS THE</text>
<text x="745" y="456">PROPERTY OF STEEL FAB ENTERPRISES, INC.AND SHALL</text>
<text x="745" y="462">NOTED BE USED WITHOUT WRITTEN CONSENT.</text>
<text x="508" y="550">1/</text>
<text x="511" y="551">2</text>
<text x="515" y="568">13/</text>
<text x="520" y="570">16</text>
</g>
<g font-size="4.9">
<text x="707" y="31">ASSEMBLY</text>
<text x="725" y="31">TOTAL</text>
<text x="736" y="31">SUB-PIECE</text>
<text x="757" y="31">UNIT</text>
<text x="784" y="31">MATERIAL</text>
<text x="819" y="31">LENGTH</text>
<text x="847" y="31">REMARKS</text>
<text x="874" y="31">UNIT</text>
<text x="890" y="31">TOTAL</text>
<text x="710" y="37">MARK</text>
<text x="726" y="37">QTY</text>
<text x="740" y="37">MARK</text>
<text x="758" y="37">QTY</text>
<text x="781" y="37">DESCRIPTION</text>
<text x="814" y="37">FT</text>
<text x="823" y="37">IN</text>
<text x="873" y="37">WEIGHT</text>
<text x="889" y="37">WEIGHT</text>
<text x="706" y="44">04B1017</text>
<text x="728" y="44">ONE</text>
<text x="769" y="44">BEAM</text>
<text x="836" y="44">PNT</text>
<text x="877" y="44">2611</text>
<text x="891" y="44">2611</text>
<text x="731" y="50">1</text>
<text x="736" y="50">04B1017</text>
<text x="764" y="50">1</text>
<text x="769" y="50">W24x55</text>
<text x="816" y="50">40</text>
<text x="821" y="50">7</text>
<text x="836" y="50">A992</text>
<text x="877" y="50">2236</text>
<text x="891" y="50">2236</text>
<text x="731" y="57">2</text>
<text x="736" y="57">a301</text>
<text x="764" y="57">2</text>
<text x="769" y="57">L4x4x</text>
<text x="818" y="57">1</text>
<text x="821" y="57">6</text>
<text x="836" y="57">A36</text>
<text x="880" y="57">12</text>
<text x="895" y="57">25</text>
<text x="731" y="63">2</text>
<text x="736" y="63">a981</text>
<text x="764" y="63">2</text>
<text x="769" y="63">L4x4x</text>
<text x="818" y="63">1</text>
<text x="821" y="63">3</text>
<text x="836" y="63">A36</text>
<text x="880" y="63">10</text>
<text x="895" y="63">21</text>
<text x="731" y="69">5</text>
<text x="736" y="69">bpl526</text>
<text x="764" y="69">5</text>
<text x="769" y="69">PL</text>
<text x="776" y="69">x8</text>
<text x="818" y="69">5</text>
<text x="821" y="69">1</text>
<text x="836" y="69">BENT A36</text>
<text x="880" y="69">49</text>
<text x="893" y="69">244</text>
<text x="731" y="76">1</text>
<text x="736" y="76">bpl527</text>
<text x="764" y="76">1</text>
<text x="769" y="76">PL</text>
<text x="776" y="76">x8</text>
<text x="818" y="76">4</text>
<text x="821" y="76">7</text>
<text x="836" y="76">BENT A36</text>
<text x="880" y="76">44</text>
<text x="895" y="76">44</text>
<text x="731" y="82">1</text>
<text x="736" y="82">bpl525</text>
<text x="764" y="82">1</text>
<text x="769" y="82">PL</text>
<text x="776" y="82">x8</text>
<text x="818" y="82">3</text>
<text x="821" y="82">9</text>
<text x="836" y="82">BENT A36</text>
<text x="880" y="82">36</text>
<text x="895" y="82">36</text>
<text x="729" y="88">11</text>
<text x="762" y="88">11</text>
<text x="772" y="88">DiaF1852N</text>
<text x="818" y="88">0</text>
<text x="821" y="88">2</text>
<text x="882" y="88">1</text>
<text x="896" y="88">7</text>
<text x="769" y="101">FIELDBOLTS</text>
<text x="729" y="107">22</text>
<text x="772" y="107">DiaF1852N</text>
<text x="818" y="107">0</text>
<text x="821" y="107">2</text>
<text x="729" y="114">24</text>
<text x="772" y="114">DiaA325N</text>
<text x="818" y="114">0</text>
<text x="821" y="114">1</text>
</g>
<g font-size="4.7">
<text x="156" y="154">(-</text>
<text x="162" y="154">)</text>
<text x="351" y="153">13/</text>
<text x="355" y="154">16</text>
<text x="369" y="153">13/</text>
<text x="373" y="154">16</text>
<text x="556" y="154">(-6</text>
<text x="567" y="154">)</text>
<text x="193" y="164">1/</text>
<text x="196" y="165">4</text>
<text x="246" y="164">1/</text>
<text x="249" y="165">2</text>
<text x="300" y="164">1/</text>
<text x="303" y="165">2</text>
<text x="354" y="164">1/</text>
<text x="357" y="165">2</text>
<text x="403" y="164">1/</text>
<text x="405" y="165">2</text>
<text x="454" y="164">1/</text>
<text x="457" y="165">2</text>
<text x="542" y="164">1/</text>
<text x="545" y="165">16</text>
<text x="211" y="172">3/</text>
<text x="214" y="174">4</text>
<text x="227" y="172">3/</text>
<text x="230" y="174">4</text>
<text x="261" y="172">3/</text>
<text x="264" y="174">4</text>
<text x="277" y="172">3/</text>
<text x="280" y="174">4</text>
<text x="319" y="172">3/</text>
<text x="322" y="174">4</text>
<text x="335" y="172">3/</text>
<text x="338" y="174">4</text>
<text x="369" y="172">3/</text>
<text x="372" y="174">4</text>
<text x="385" y="172">3/</text>
<text x="388" y="174">4</text>
<text x="417" y="172">3/</text>
<text x="419" y="174">4</text>
<text x="433" y="172">3/</text>
<text x="435" y="174">4</text>
<text x="473" y="172">3/</text>
<text x="476" y="174">4</text>
<text x="489" y="172">3/</text>
<text x="491" y="174">4</text>
<text x="224" y="184" transform="rotate(-90 224 184)">2</text>
<text x="266" y="183" transform="rotate(-90 266 183)">2</text>
<text x="330" y="185" transform="rotate(-90 330 185)">1/</text>
<text x="332" y="182" transform="rotate(-90 332 182)">2</text>
<text x="372" y="185" transform="rotate(-90 372 185)">1/</text>
<text x="374" y="183" transform="rotate(-90 374 183)">2</text>
<text x="427" y="186" transform="rotate(-90 427 186)">1/</text>
<text x="429" y="183" transform="rotate(-90 429 183)">2</text>
<text x="476" y="185" transform="rotate(-90 476 185)">1/</text>
<text x="478" y="182" transform="rotate(-90 478 182)">2</text>
<text x="222" y="187" transform="rotate(-90 222 187)">1/</text>
<text x="264" y="186" transform="rotate(-90 264 186)">1/</text>
<text x="220" y="201">1/</text>
<text x="222" y="203">2</text>
<text x="269" y="201">1/</text>
<text x="272" y="203">2</text>
<text x="327" y="201">1/</text>
<text x="330" y="203">2</text>
<text x="377" y="201">1/</text>
<text x="380" y="203">2</text>
<text x="425" y="201">1/</text>
<text x="427" y="203">2</text>
<text x="481" y="201">1/</text>
<text x="483" y="203">2</text>
<text x="231" y="216">9/</text>
<text x="281" y="216">9/</text>
<text x="339" y="216">9/</text>
<text x="389" y="216">9/</text>
<text x="437" y="216">9/</text>
<text x="493" y="216">9/</text>
<text x="203" y="222" transform="rotate(-90 203 222)">3/</text>
<text x="205" y="219" transform="rotate(-90 205 219)">4</text>
<text x="234" y="217">16</text>
<text x="284" y="217">16</text>
<text x="342" y="217">16</text>
<text x="392" y="217">16</text>
<text x="439" y="217">16</text>
<text x="495" y="217">16</text>
<text x="193" y="250" transform="rotate(-90 193 250)">1/</text>
<text x="195" y="248" transform="rotate(-90 195 248)">2</text>
<text x="205" y="250" transform="rotate(-90 205 250)">4</text>
<text x="203" y="252" transform="rotate(-90 203 252)">3/</text>
<text x="193" y="264">1/</text>
<text x="196" y="266">4</text>
<text x="246" y="264">1/</text>
<text x="249" y="266">2</text>
<text x="300" y="264">1/</text>
<text x="303" y="266">2</text>
<text x="354" y="264">1/</text>
<text x="357" y="266">2</text>
<text x="403" y="264">1/</text>
<text x="405" y="266">2</text>
<text x="454" y="264">1/</text>
<text x="457" y="266">2</text>
<text x="542" y="264">1/</text>
<text x="545" y="266">16</text>
<text x="612" y="269" transform="rotate(-90 612 269)">4</text>
<text x="647" y="269">1/</text>
<text x="524" y="272">3/</text>
<text x="526" y="273">4</text>
<text x="544" y="272">3/</text>
<text x="546" y="273">4</text>
<text x="601" y="275" transform="rotate(-90 601 275)">4</text>
<text x="611" y="272" transform="rotate(-90 611 272)">1/</text>
<text x="612" y="275" transform="rotate(-90 612 275)">2</text>
<text x="650" y="271">2</text>
<text x="659" y="275" transform="rotate(-2 659 275)">2.39</text>
<text x="600" y="277" transform="rotate(-90 600 277)">3/</text>
<text x="611" y="278" transform="rotate(-90 611 278)">1/</text>
<text x="180" y="285" transform="rotate(-90 180 285)">5/</text>
<text x="182" y="283" transform="rotate(-90 182 283)">8</text>
<text x="227" y="285" transform="rotate(-90 227 285)">3/</text>
<text x="228" y="283" transform="rotate(-90 228 283)">4</text>
<text x="277" y="285" transform="rotate(-90 277 285)">1/</text>
<text x="278" y="283" transform="rotate(-90 278 283)">4</text>
<text x="335" y="285" transform="rotate(-90 335 285)">3/</text>
<text x="336" y="283" transform="rotate(-90 336 283)">4</text>
<text x="385" y="286" transform="rotate(-90 385 286)">1/</text>
<text x="386" y="283" transform="rotate(-90 386 283)">4</text>
<text x="432" y="285" transform="rotate(-90 432 285)">3/</text>
<text x="434" y="283" transform="rotate(-90 434 283)">4</text>
<text x="488" y="285" transform="rotate(-90 488 285)">1/</text>
<text x="490" y="283" transform="rotate(-90 490 283)">4</text>
<text x="527" y="285" transform="rotate(-90 527 285)">1/</text>
<text x="529" y="283" transform="rotate(-90 529 283)">2</text>
<text x="546" y="287" transform="rotate(-90 546 287)">9/</text>
<text x="548" y="284" transform="rotate(-90 548 284)">16</text>
<text x="649" y="285">3/</text>
<text x="652" y="286">16</text>
<text x="160" y="292">1/</text>
<text x="649" y="292">3/</text>
<text x="652" y="294">16</text>
<text x="162" y="294">2</text>
<text x="198" y="298">1/</text>
<text x="200" y="300">8</text>
<text x="246" y="298">1/</text>
<text x="249" y="300">2</text>
<text x="299" y="298">1/</text>
<text x="301" y="300">2</text>
<text x="354" y="298">1/</text>
<text x="403" y="298">1/</text>
<text x="446" y="298">1/</text>
<text x="508" y="298">3/</text>
<text x="533" y="298">1/</text>
<text x="557" y="298">3/</text>
<text x="136" y="306" transform="rotate(-90 136 306)">2</text>
<text x="357" y="300">2</text>
<text x="405" y="300">2</text>
<text x="448" y="300">2</text>
<text x="511" y="300">8</text>
<text x="536" y="300">2</text>
<text x="560" y="300">4</text>
<text x="135" y="308" transform="rotate(-90 135 308)">1/</text>
<text x="158" y="307">1/</text>
<text x="160" y="309">2</text>
<text x="543" y="315">1/</text>
<text x="546" y="316">4</text>
<text x="555" y="315">1/</text>
<text x="558" y="316">2</text>
<text x="518" y="327" transform="rotate(-90 518 327)">3/</text>
<text x="519" y="324" transform="rotate(-90 519 324)">4</text>
<text x="129" y="352">9/</text>
<text x="131" y="353">16</text>
<text x="132" y="358">1/</text>
<text x="135" y="360">2</text>
<text x="129" y="368">13/</text>
<text x="133" y="369">16</text>
<text x="561" y="383">9/</text>
<text x="561" y="390">1/</text>
<text x="564" y="385">16</text>
<text x="564" y="392">2</text>
<text x="160" y="397">1/</text>
<text x="163" y="399">2</text>
<text x="562" y="397">13/</text>
<text x="567" y="399">16</text>
<text x="356" y="404">5/</text>
<text x="359" y="406">8</text>
<text x="362" y="404">3/</text>
<text x="365" y="406">8</text>
<text x="356" y="412">1/</text>
<text x="358" y="413">2</text>
<text x="354" y="419">7/</text>
<text x="364" y="419">1/</text>
<text x="356" y="421">16</text>
<text x="366" y="421">8</text>
<text x="327" y="438">3/</text>
<text x="329" y="440">4</text>
<text x="341" y="438">1/</text>
<text x="343" y="440">4</text>
</g>
<g font-size="4.2">
<text x="823" y="49">13/</text>
<text x="826" y="51">16</text>
<text x="776" y="56">5/</text>
<text x="778" y="57">16</text>
<text x="776" y="62">5/</text>
<text x="778" y="63">16</text>
<text x="772" y="68">5/</text>
<text x="774" y="70">16</text>
<text x="779" y="68">15/</text>
<text x="782" y="70">16</text>
<text x="823" y="68">1/</text>
<text x="825" y="70">2</text>
<text x="772" y="75">5/</text>
<text x="774" y="76">16</text>
<text x="779" y="75">15/</text>
<text x="782" y="76">16</text>
<text x="823" y="75">3/</text>
<text x="825" y="76">8</text>
<text x="772" y="81">5/</text>
<text x="774" y="82">16</text>
<text x="779" y="81">15/</text>
<text x="782" y="82">16</text>
<text x="823" y="81">1/</text>
<text x="825" y="82">8</text>
<text x="769" y="87">3/</text>
<text x="770" y="89">4</text>
<text x="823" y="87">1/</text>
<text x="825" y="89">4</text>
<text x="769" y="106">3/</text>
<text x="770" y="108">4</text>
<text x="769" y="113">1/</text>
<text x="823" y="113">3/</text>
<text x="770" y="114">2</text>
<text x="825" y="114">4</text>
</g>
<g font-size="4">
<text x="158" y="153">1/</text>
<text x="160" y="155">4</text>
<text x="560" y="153">15/</text>
<text x="564" y="155">16</text>
</g>
<g font-size="3.7">
<text x="17" y="551" transform="rotate(-90 17 551)">03:33:26</text>
<text x="17" y="562" transform="rotate(-90 17 562)">2025</text>
<text x="17" y="570" transform="rotate(-90 17 570)">Jul 29</text>
<text x="17" y="593" transform="rotate(-90 17 593)">PRINTED ON</text>
</g>
</svg>
